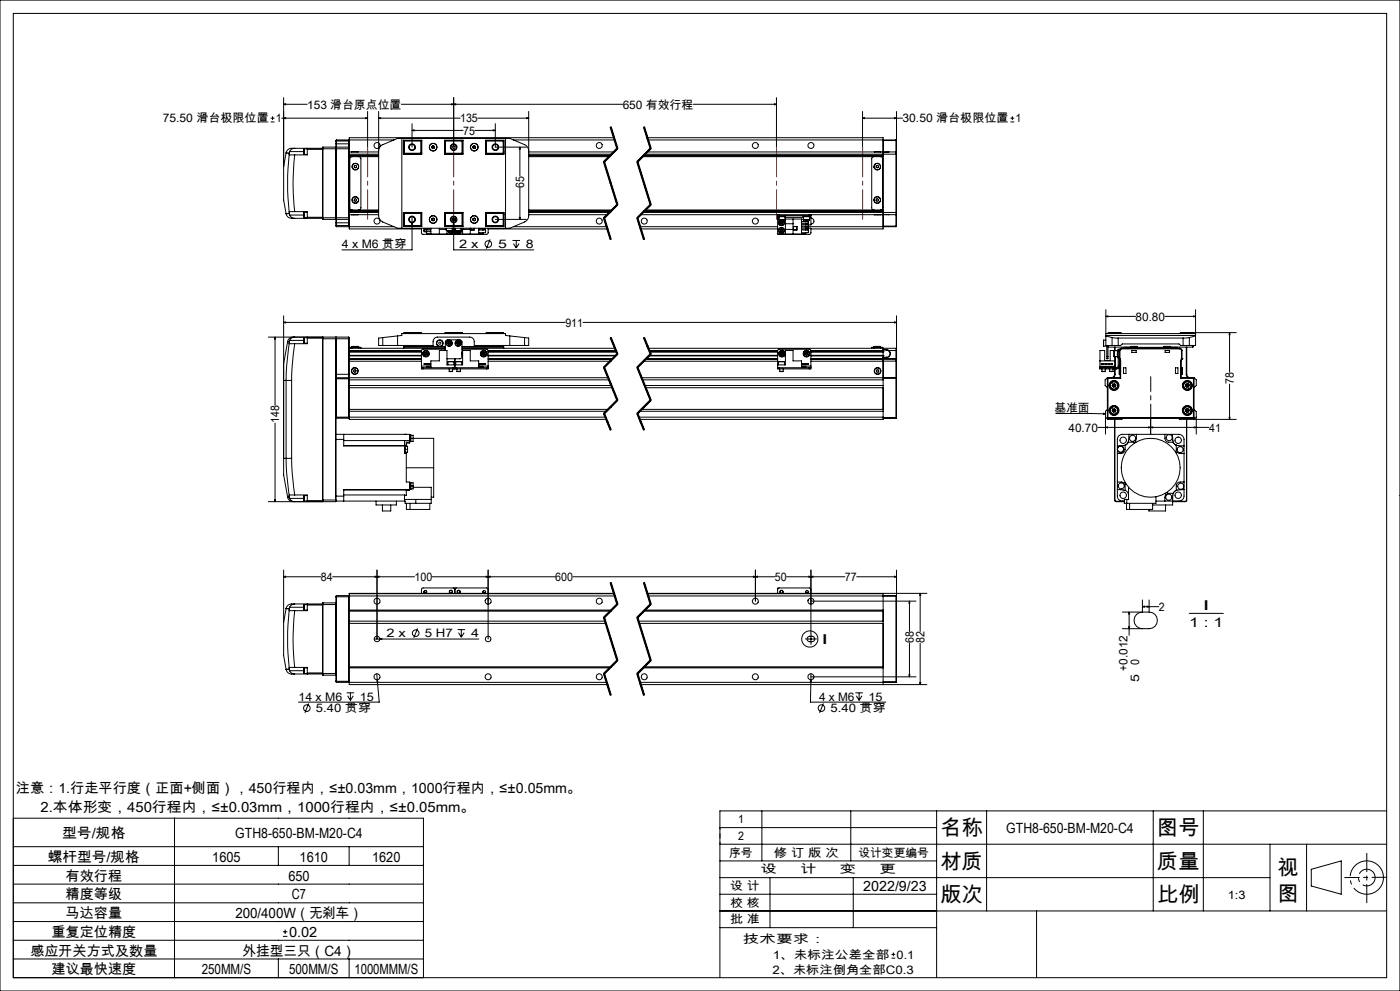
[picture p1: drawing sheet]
<svg xmlns="http://www.w3.org/2000/svg" width="420mm" height="297mm" viewBox="0 0 420 297" stroke-linecap="round" stroke-linejoin="round" font-family="sans-serif">
<g fill="none" stroke="#000" stroke-width=".3">
<path d="M0 0h420v297h-420zM4 4h412v289h-412zM81.2 36.5h1.1M81.2 35.4h1.1M81.8 34.9v1.1M84.5 35.4h25.8M85.1 31.3l.6-.2v.3zM85.1 31.3h7M85.1 29.3v20.6M85.1 35.4l.6-.1v.3zM109.7 35.3l.6 .1-.6 .2zM110.3 33.4v10.7"/>
<path d="M113.6 35.4l.6-.1v.3zM113.6 33.4v31.6l.3 .8 .9 .7 4.5 1.9h33.6l4.5-1.9 .6-.4 .5-.7 .1-.7v-31.3M113.6 35.4h24.4M120.4 31.3h66.4M123.6 39.1l.6-.2v.3zM123.6 37.1v7M123.6 39.1h15.3M135.5 31.1l.6 .2-.6 .1zM136.1 31.3l.6-.2v.3zM136.1 29.3v14.8M142.5 39.1h6.1M143.3 35.4h15.3"/>
<path d="M148 38.9l.6 .2-.6 .1zM148.6 37.1v7h9.3M158 35.3l.6 .1-.6 .2zM183 38.1l2 6.5M183.2 38.1l2 6.4-4 4 4 12.8-4 4 2 6.5M183.4 38l1 3.2M193 38.1l2 6.5M193.2 38.1l2 6.4-4 4 4 12.8-4 4 2 6.5M193.4 38l2 6.4M208 31.3h24.9M232.3 31.1l.6 .2-.6 .1zM232.9 29.3v14.8"/>
<path d="M258.8 35.4l.6-.1v.3zM258.8 35.4h12M258.8 33.4v10.7M268.4 35.3l.6 .1-.6 .2zM269 33.4v12.3M303.1 36.5h1.2M303.1 35.4h1.2M303.7 34.9v1.1M85.1 49.9v10l.7 4.2M85.8 45.8h.1M85.8 45.8l.9 .1M85.8 45.8l-.7 4.1"/>
<path d="M86.7 46.4a80.7 80.7 0 0 0 0 17.1M86.7 46.4h1.7M86.7 45.9v.5M86.9 45.4l-.2 .5M86.9 45.4h4.3M88.4 44.4h-.3a1.84 1.84 0 0 0-2.3 1.4M88.4 46.4a73.4 73.4 0 0 0 0 17M88.4 44.4a1.66 1.66 0 0 0-1.5 1M88.4 44.4h8.4M91.2 45.4v.9M91.2 44.6v.8M91.2 44.6v1.7"/>
<path d="M91.2 44.6h1M91.2 46.3h1M92.2 44.4v.4M92.2 44.8v1.6h-3.8M92.2 44.8h4.6M96.8 44.8v20.3M96.8 44.6h8M96.9 44.1l-.1 .7M96.9 44.1v21.7M96.9 44.1h3.8M100.7 44.1v21.7M100.7 44.1l.1 .1"/>
<path d="M100.8 44.2v21.5M100.8 43.1v1.1M100.8 42.3h4M100.8 43.1h4M100.9 44.1v21.7M100.9 41.9v2.2M100.9 44.1h3.7M100.9 41.9l-.1 1.2M100.9 41.9h3.7M100.9 44.1l-.1 .2M104.6 44.1v21.7M104.6 41.9v2.2"/>
<path d="M104.6 44.1l.2 .2M104.6 41.9l.2 .2M104.8 44.3v.3M104.8 44.6v20.7M104.8 47h8.8M104.8 45.5h8.8M104.8 46.6h8.8M104.8 41.9h13.4M104.8 46.2h8.8M105.5 45.5h.1M105.5 45.5h1.9M105.6 47l-.5 .1-.1 .4v14.9l.1 .4 .5 .1"/>
<path d="M106.3 49.7l.3-.1 .4 .2-.1 .4-.4 .1-.2-.2zM106.3 59.7l.4-.2 .3 .3-.1 .4-.4 .1-.3-.3zM107.4 45.5h.1M107.6 47l.5 .1 .2 .4v14.9l-.2 .4-.5 .1M113.6 45.2l.3-1.1 .6-.6 4.8-2h33.6l4.8 2 .8 .9 .1 .8M120.5 41.5v26.9M121 45.5h.1M121 42h5.5v4.2h-5.5zM121.1 42.3v3.9M121.1 42.3h5.2M121.3 42.1v4M121.3 42.1h5.2"/>
<path d="M121.3 42.1l-.2 .2M121.3 46.1h5.2M126.3 42.3l.1-.2v4l-.1-.2M126.3 45.9h-5.2l.2 .2M126.3 42.3v3.6M129.6 44.3l.3 .2M129.6 43.9v.4M129.9 43.7l.4 .2M129.9 43.7l-.3 .2M130.3 44.3l-.4 .2M130.3 43.9v.4M133.4 42h5.5v4.2h-5.5z"/>
<path d="M133.4 42.1h5.5M133.4 46.1h5.5M133.6 42.3v3.6M133.6 42.3l-.2-.2v4l.2-.2M133.6 42.3h5M133.6 45.9h5M138.6 42.3l.2-.2v4l-.2-.2M138.6 42.3v3.6M141.9 44.3l.4 .2M141.9 43.9v.4M142.3 43.7l.3 .2M142.3 43.7l-.4 .2"/>
<path d="M142.6 44.3l-.3 .2M142.6 43.9v.4M145.7 42h5.5v4.2h-5.5zM145.7 42.1h5.3M145.7 46.1h5.3M145.9 42.3v3.6M145.9 42.3l-.1-.2v4l.1-.2M145.9 42.3h5.2M145.9 45.9h5.2l-.1 .2M151 42.1v4M151 42.1l.1 .2M151.1 42.3v3.9"/>
<path d="M151.1 45.5h.1M151.7 41.5v26.9M154 41.9h30.4M156 44.1l.1 .6h-.3zM156 44.1v8.7M156 56.3v9.5M158.6 47h24.2M158.6 45.5h25.6M158.6 46.6h24.5M158.6 46.2h24.9M181 48.6l4 12.8M181.4 48.4l4 12.9"/>
<path d="M184.2 41.3h-79.4v3M184.4 41.2l1 3.2zM185.1 44.4l-4 4M185.3 44.6l-4 4M191 48.6l4 12.8M191.4 48.4l4 12.9M192.8 47h72.1M193.1 46.6h71.8M193.5 46.2h75.3M194.2 41.3h70.7v4.9M194.2 45.5h71.8M194.4 41.9h74.4"/>
<path d="M195.1 44.4l-4 4M195.3 44.6l-4 4M262.2 47l-.5 .1-.2 .4v14.9l.2 .4 .5 .1M262.3 45.5h2M262.9 49.7l.3-.1 .3 .2v.4l-.4 .1-.3-.2zM262.9 59.7l.4-.1 .3 .3-.2 .4h-.4l-.2-.3zM264.2 47l.5 .1 .1 .4v14.9l-.1 .4-.5 .1M264.9 46.2v17.5M264.9 42.1h3.9M266 45.6h-1.1v.6M266 45.5h.7M266 45.5v.1"/>
<path d="M266.7 45.5l-.7 .1M266.7 45.5h2.1M268.8 46.2h.2M268.8 45.5v.7M268.8 45.5l.2 .2M268.8 41.9l.2 .2h-.2M268.8 41.9v.2M268.8 42.1v3.4M268.8 46.2v17.5M269 45.7v.5M269 46.2v17.5M85.8 64.1a2.16 2.16 0 0 0 2.6 1.3"/>
<path d="M85.8 64.1h.1M86.7 63.5v.5M86.7 64l.2 .4M86.7 64l-.9 .1M86.9 64.4v.1a1.71 1.71 0 0 0 1.5 .9M86.9 64.4h4.3M88.4 63.4l-1.7 .1M88.4 63.4h3.8v1.7M88.4 65.4h8.4M91.2 64.4v.9M91.2 63.6v.8M91.2 63.6v1.7"/>
<path d="M91.2 63.6h1M91.2 65.3h1M92.2 65.1v.3M92.2 65.1h4.6M96.8 65.1v.3M96.8 65.4l.1 .4M96.8 65.3h8M96.9 65.8h3.8M100.8 65.7v1.1M100.8 66.8l.1 1.1M100.8 65.7l-.1 .1M100.8 67.5h4"/>
<path d="M100.8 65.6l.1 .2M100.8 66.8h4M100.9 65.8v2.1M100.9 65.8h3.7M100.9 67.9h3.7M104.6 65.8v2.1M104.8 65.3v.3M104.8 65.6v3h21.6M104.8 62.9h8.8M104.8 63.2h8.8M104.8 64.3h8.8M104.8 67.9h13.4"/>
<path d="M104.8 63.7h8.8M104.8 63.3h8.8M104.8 65.6l-.2 .2M104.8 67.8l-.2 .1M105.4 64.3h.1M105.5 64.4h1.9M107.4 64.4h.1M121 64.3h.1M121 63.7h5.5v4.2h-5.5zM121.1 63.7v3.9M121.1 67.6h5.2M121.1 67.6l.2 .2"/>
<path d="M121.3 63.8v4M121.3 67.8h5.2M121.3 63.8l-.2 .1h5.2M121.3 63.8h5.2M123.6 66.6l.2 .6h-.3zM123.6 64.9v10h-21M126.3 63.9l.1-.1v4l-.1-.2M126.3 63.9v3.7M126.4 68.4v1.4l.4 .4h19.3l.3-.4v-1.4M127.2 68.4v.2h2.1M127.2 68.9v.5h2.1M127.2 68.9h2.1"/>
<path d="M127.2 69v.2M127.4 69.4h.4M128 68.6v.3a.41 .41 0 0 0-.4-.3 .41 .41 0 0 0-.4 .3M128 69.4v.7h1.3M129.3 68.4v1.8M129.6 66l.3 .1M129.6 65.6v.4M129.9 65.4l.4 .2M129.9 65.4l-.3 .2M130.3 66l-.4 .1M130.3 65.6v.4M131.8 68.4v1.8"/>
<path d="M131.8 68.8h2.1M133.4 63.7h5.5v4.2h-5.5zM133.4 67.8h5.5M133.4 63.8h5.5M133.6 63.9v3.7M133.6 67.8v.1M133.6 63.9l-.2-.1v4l.2-.2M133.6 67.6h5M133.6 63.9h5M133.9 69.1h1.7M133.9 69.1h1.8M133.9 68.4v.7"/>
<path d="M134.1 69.1v1.1M134.3 67.8v.1M134.8 69.1l.1 .3M134.9 69.4l.5 .2M135.2 69.1l-.3 .3M135.3 69.1l.1 .5M135.4 69.1l.3 .1M135.6 69.1h.1M135.7 68.4v.7M135.7 68.9v.3M135.7 65.9h.3zM135.7 69.2l-.3 .4"/>
<path d="M135.8 68.4a.88 .88 0 0 1-.2 1.5 .88 .88 0 0 1-1.2-.8 .9 .9 0 0 0 1.3 .8 .9 .9 0 0 0 .2-1.5M135.9 66.1l-.2-.1 .3 .2M136 65.9h.1M136 65.6h.5M136 65.4v.5M136.1 66.6l.1 .6h-.2zM136.1 64.9v10h24M136.2 70.2h-.3M136.5 65.5v.5M136.5 68.4v1.8M136.5 69.1h1.8M136.5 68.4v.7"/>
<path d="M136.7 70.2h.2M137.2 69.1v.3M137.2 69.4l.5 .2M137.5 69.1l-.3 .3M137.6 69.1l.1 .5M137.7 69.1l.4 .2M137.9 67.8v.1M138 69.1l.1 .2M138.1 69.3l-.4 .3M138.3 69.1h.1M138.3 68.5a.9 .9 0 0 1-.4 1.4 .9 .9 0 0 1-1.2-.8 .87 .87 0 0 0 1.1 .8 .87 .87 0 0 0 .5-1.3M138.3 68.4v.7"/>
<path d="M138.6 63.9l.2-.1v4.1M138.6 63.9v3.7M138.6 67.8v.1M138.6 67.6l.2 .2M138.8 68.4v1.8M138.8 68.8h2.3M141.1 68.4v1.8M141.2 68.4v.5h1v-.5M141.2 68.4v.5M141.9 66l.4 .1M141.9 65.6v.4M142.2 68.4v.5"/>
<path d="M142.3 65.4l.3 .2M142.3 65.4l-.4 .2M142.6 66l-.3 .1M142.6 65.6v.4M143.6 68.4v1.8M143.6 68.9h2.1M144.9 68.6v.3a.41 .41 0 0 1 .4-.3 .41 .41 0 0 1 .4 .3M144.9 69.7v.4h-1.3M145.7 69v.2M145.7 63.7h5.5v4.2h-5.5zM145.7 68.4v.2h-2.1M145.7 68.9v.8h-2.1"/>
<path d="M145.7 67.8h5.3M145.7 63.8h5.3M145.9 63.9v3.7M145.9 63.9l-.1-.1v4l.1-.2M145.9 67.6h5.2M146.4 68.6h35.8M147 71.7l-1.1 2.8M148.6 65.8h9.3M151 63.8v4M151 63.8l.1 .1h-5.2M151.1 63.7v3.9M151.1 64.3h.1"/>
<path d="M151.1 67.6l-.1 .2M153.7 72.1h2.3M154 73l.9 1.3M154 67.9h28M154.9 72.1v2.2M155.7 73l-.8 1.3M155.8 65.2h.3l-.1 .6zM158.6 62.9h25M158.6 63.2h24.7M158.6 64.3h23.6M158.6 63.7h24.3M158.6 63.3h24.6"/>
<path d="M181 65.4l2 6.4M181.4 65.3l2 6.4M185.1 61.2l-4 4M185.3 61.5l-4 4M191 65.4l2 6.4M191.4 65.3l2 6.4M192 67.9h41.3M192.2 64.3h41.1M192.2 68.6h41.1M192.9 63.7h75.9M193.3 63.3h71.6M193.3 63.2h71.6"/>
<path d="M193.6 62.9h71.3M195.1 61.2l-4 4M195.3 61.5l-4 4M233.3 64.3h.5M233.3 64.7h.5M233.3 64.7v.5M233.3 65.2v5h9.6l.4-.4v-1.4h-.8M233.3 64.3v.4M233.3 65.6h.4M233.3 65.2h.4M233.5 70.2h.3M233.6 64.7v.2h2v-.2"/>
<path d="M233.7 65.9h1.8M233.7 64.9v1M233.8 64.3v.4M233.8 64.3h9M233.8 64.7h9M233.9 66.8l.3 .4M234 68.9v.5M234 68.9l.5 .2M234 65.9l-.5 .9M234 69.4l.5 .2M234.1 65.9l-.5 .9M234.2 66.3l-.3 .5"/>
<path d="M234.2 66.3l.3 .4M234.2 67.2h.5M234.4 68.6l-.4 .3M234.4 68.6l.4 .2M234.4 68.6l.1 1M234.5 69.1l-.5 .3M234.5 69.1l.4 .2M234.5 66.7l-.6 .1M234.5 66.7l-.3 .5M234.5 66.7l.2 .5M234.7 66.3h-.5M234.7 66.3l.2 .4"/>
<path d="M234.7 66.3l-.2 .4M234.8 65.9a.87 .87 0 0 1 .1 1.5 .87 .87 0 0 1-1.3-.6M234.8 65.9a.9 .9 0 0 1 .1 1.6 .9 .9 0 0 1-1.4-.7M234.8 68.8l.1 .5M234.8 68.8l-.3 .3M234.9 69.3l-.4 .3M234.9 66.7l-.2 .5M234.9 66.7h-.4M235.5 65.9h.1M235.5 65.6h5v4.6M235.5 64.9v1M235.5 65.2h5.6"/>
<path d="M235.6 65.6v4.6M235.6 67.1h2.3M235.6 68.8h2.3M237.9 65.6v4.6M238 67.9h1.1v1h-1.1zM239 67.9v1M240.5 66.4h2v.5M240.5 67.2h2v.5h-2M240.5 68.1h2v.5h-2M240.5 68.9h2M240.5 66.9h2M240.5 65.7h.6"/>
<path d="M240.9 64.7v.2h2.1v-.2M241.1 65.9h1.7M241.1 65.9h1.8M241.1 64.9v1M241.7 68.6v.3a.41 .41 0 0 1 .4-.3 .41 .41 0 0 1 .4 .3M241.7 65.9v.5M241.7 67.7v.4M241.7 69.7v.4h-1.2M241.7 67.9h27.1M241.9 66.4h.4M242.5 66.9l-.4 .3-.4-.3v.3M242.5 66.6v.2"/>
<path d="M242.5 69v.2M242.5 68.9v.8h-2M242.5 66.7v.1M242.8 64.3h.5M242.8 64.7h.5M242.8 64.3v.4M242.8 65.9h.1M242.9 64.9v1M242.9 65.2h.4M243.3 65.4a.9 .9 0 0 1 .9 .9 .9 .9 0 0 1-.9 .9M243.3 64.7v.5M243.3 64.3v.4"/>
<path d="M243.3 65.2v2.2h-.8M243.3 64.3h22.7M262.3 64.3h2M264.9 63.7v4.9h-21.6M264.9 63.7v.6h1.1M264.9 67.8h3.9M266 64.3h.7M266 64.3h.1M266.7 64.3h2.1M268.8 63.7h.2M268.8 63.7v.6M268.8 67.8h.2"/>
<path d="M268.8 67.8v.1M268.8 64.3v3.5M269 63.7v.5M269 64.2l-.2 .1M269 67.8l-.2 .1M269 64.2v3.6M85.1 96.6l.6-.1v.3zM85.1 94.6v42.8M85.1 96.6h84.5M121.1 99.9h5.3M121.1 99.9v.1M121.3 99.7h5l.1 .2"/>
<path d="M121.3 99.7v.3M121.3 99.7l-.2 .2M126.4 99.9v.1M133.4 99.9l.2-.2h5l.2 .2M133.4 99.9h5.4M133.4 99.9v.1M138.8 99.9v.1M145.8 99.9h5.3M145.8 99.9v.1M151 99.7h-5.1l-.1 .2M151 99.7v.3M151 99.7l.1 .2"/>
<path d="M151.1 99.9v.1M174.9 96.6h94.1M268.4 96.5l.6 .1-.6 .2zM269 94.6v12.9M331.8 100h26.9M331.8 94.8l.6-.1v.3zM331.8 92.8v10.7h1.8M331.8 94.8h8.9M332.4 99.9h4M332.4 99.9v.1M332.5 99.7h3.7M332.5 99.7v.3"/>
<path d="M332.5 99.7l-.1 .2M336.2 99.7v.3M336.2 99.7l.2 .2M336.4 99.9v.1M349.5 94.8h9.2M354 99.9h4M354 99.9v.1M354.2 99.7v.3M354.2 99.7l-.2 .2M358 99.9l-.1-.2v.3M358 99.9v.1M358.1 94.7l.6 .1-.6 .2z"/>
<path d="M358.7 92.8v10.7h-1.9M368.9 99.7l.1 .6h-.3zM368.9 99.7v11.9M370.9 99.7h-16.7M80.5 101h20.2M82.5 101l.2 .6h-.4zM82.5 101v20.5M85.8 114h1.7M85.8 114v23.4M86.3 102.4l-1.2 6.6v5h.7M86.3 102.4h.4M86.7 102.9l-.7 6.6-.2 4.5"/>
<path d="M86.7 102.9l1.7 .1M86.7 102.4v.5M86.9 102l.4-.6 1.1-.4h-.2a1.72 1.72 0 0 0-1.9 1.4M86.9 102l-.2 .4M86.9 102h4.3M87.5 114v23.4M88.4 103l-.7 6.6-.2 4.4M91.2 101.2v1.7M91.2 101.2h1M91.2 102.9h1M92.2 101v.3M92.2 101.3v1.7h-3.8"/>
<path d="M92.2 101.3h4.6M96.8 101v.1M96.8 101.1v49.1M96.8 101.1v.4M96.8 101.5h8M96.8 101.5v48.4M100.7 101v49.4M100.7 101l.1 .1M100.8 101.1v12.2M100.8 113.3v36.6M100.8 113.6h4M100.8 112.2h4"/>
<path d="M100.9 101v12.2M100.9 101h3.7M100.9 113.2h3.7M100.9 113.2v12.1M100.9 113.2l-.1 .1M100.9 101l-.1 .2M104.6 101v12.2M104.6 101l.2 .5M104.6 113.2v12.1M104.6 113.2l.2 .1M104.8 112.2v1M104.8 101.5v10.7"/>
<path d="M104.8 113.2v12.5h77.1M104.8 115.5h78.6M104.8 116.2h78.9M104.8 113.8h77.9M104.8 113.2h77.6M104.8 104.4h28.8M104.8 105.4h21.6M104.8 106.6h21.6M104.8 105.5h21.6M104.8 106.5h21.6M104.8 105.1h21.6M104.8 107.5h21.6"/>
<path d="M104.8 107.7h21.6M104.8 105.3h21.6M104.8 108.3h21.6M105 104.4v-.3h3.3v.3M105.6 103.9h2M105.6 103.9v.5M105.7 104.1h1.9M106.2 110.9l.3-.1 .3 .3-.1 .4h-.4l-.2-.2zM107.6 103.9v.5M114.8 103.5h15.1v-1.1a1.33 1.33 0 0 1 1.4-1.4h9.6a1.33 1.33 0 0 1 1.4 1.4v1.1h15.1M114.8 101.2l-1.2 .1v2.2h1.2M114.8 101.2l5.7-.7v-.5h31.2v.5l5.7 .7"/>
<path d="M114.8 101.2v2.3M119.3 100.7v2.8M121.1 103.5v.9M121.3 103.9l-.2 .1h12.5M121.3 103.5v.4M121.3 103.9h12.3M126.4 110.2v.4h.5M126.4 110.2h.5M126.4 109.7v.5M126.4 109.7h2.9M126.9 110.6h9M126.9 110.2h9"/>
<path d="M126.9 110.2v.4M127.3 106.1l.3 .4M127.4 105.6l-.1 .5M127.4 105.6l.4 .4M127.8 106l-.5 .1M127.8 106l-.2 .5M127.8 106l.3 .4M127.9 105.5l-.5 .1M127.9 105.5l.4 .4M127.9 105.5l-.1 .5M128.1 106.4l-.5 .1M128.3 105.9l-.2 .5"/>
<path d="M128.3 105.9l-.5 .1M129.3 110.2v-2h2.5v-3.1h2.3v4.3h4.7v-4.3h2.3v3.1h2.5v2M129.3 109.8h-1.3v.2h1.3M129.3 109h-2.1l2.1 .1M133.6 104.7h-7l-.2 .4v4.6M133.6 105.1v-2.6l.4-.6 3.9-.1 .7 .5-.1 4.9-.4 .3h-4M134.3 102.9h.5M134.3 102.9l.2 .4M134.4 108.4h.1M134.4 108.4h1.8M134.4 108.4v1M134.5 102.4l-.2 .5"/>
<path d="M134.5 102.4l.3 .5M134.5 103.3h.5M134.8 111.3h1M134.8 110.6v.7M134.8 102.9l.2 .4M134.8 102.9l-.3 .4M135 102.4l.3 .4M135 102.4h-.5M135 102.4l-.2 .5M135.3 102.8l-.3 .5M135.3 102.8l-.5 .1M135.8 110.6v.7"/>
<path d="M135.9 110.2h1M135.9 110.6h.6M135.9 110.2v.4M136.2 108.4v1M136.5 110.6h.4M136.5 107.5v3.1M136.7 108.4h.1M136.7 108.4h1.8M136.7 108.4v1M136.9 110.6h9M136.9 110.2h9M136.9 102.9h.5"/>
<path d="M136.9 110.2v.4M136.9 102.9l.3 .4M137.1 111.3h1M137.1 110.6v.7M137.2 102.4l-.3 .5M137.2 102.4l.2 .5M137.2 103.3h.5M137.4 102.9l-.2 .4M137.4 102.9l.3 .4M137.7 102.4l.2 .4M137.7 102.4h-.5M137.7 102.4l-.3 .5"/>
<path d="M137.9 102.8l-.2 .5M137.9 102.8l-.5 .1M138.1 110.6v.7M138.5 108.4v1M138.6 105.4l.2 .5-.2 .6M138.6 104.7h7.6l.2 .4v4.6M138.6 105.7v.6M138.6 105.8v.4M138.6 104.4h45.9M138.6 103.9h12.4M143.6 109.8h1.3v.2h-1.3M143.6 109h2.1l-2.1 .1"/>
<path d="M143.6 109.7h2.8M144.6 105.8l.1 .5M144.6 105.8l.5 .2M144.7 106.3l.4 .2M145.1 105.5l-.5 .3M145.1 105.5l.4 .2M145.1 105.5v.5M145.1 106l-.4 .3M145.1 106v.5M145.1 106l.5 .2M145.5 105.7l.1 .5M145.5 105.7l-.4 .3"/>
<path d="M145.6 106.2l-.5 .3M145.9 110.2h.5M145.9 110.2v.4M146.4 110.2v.4h-.5M146.4 109.7v.5M146.4 105.4h38.5M146.4 106.6h38.3M146.4 105.5h38.5M146.4 106.5h38.4M146.4 105.1h38.3M146.4 107.5h37.4M146.4 107.7h37.2"/>
<path d="M146.4 105.3h38.5M146.4 108.3h36.7M151 103.9l.1 .1h-12.5M151 103.5v.4M151.1 103.5v.9M152.9 100.7v2.8M157.4 101.2l1.2 .1v2.2h-1.2M157.4 101.2v2.3M181 110.2l4 9.8M181.4 110l4 9.9M183 101.3l2 4.9M183.2 101.2l2 4.9-4 4 4 9.8-4 4 2 4.9"/>
<path d="M183.4 101.1l1 2.5M184.4 103.6l1 2.4zM185.1 106l-4 4M185.1 119.8l-4 4M185.3 106.2l-4 4M191 110.2l4 9.8M191.4 110l4 9.9M192.4 113.2h76.4M192.7 113.8h72.2M193 101.3l2 4.9M193.1 108.3h40.2M193.2 101.2l2 4.9-4 4 4 9.8-4 4 2 4.9"/>
<path d="M193.4 101.1l2 4.9M193.4 115.5h71.5M193.6 116.2h71.3M193.6 107.7h39.7M193.8 107.5h39.5M194.5 104.4h74.3M194.7 106.6h38.6M194.7 105.1h38.6M194.8 106.5h38.5M194.9 105.3h38.4M194.9 105.4h38.4M194.9 105.5h38.4"/>
<path d="M195.1 106l-4 4M195.1 119.8l-4 4M195.3 106.2l-4 4M233.3 110.2h.5M233.3 109.4h2.3v-4.3h2.3v3.1h2.6v2M233.6 108.4h.1M233.5 108.4h.2M233.5 108.4v1M233.7 108.4h1.6M233.8 110.2v.4M233.8 110.6h9M233.8 110.2h9"/>
<path d="M233.9 111.3h1.1M233.9 110.6v.7M234.1 106.2l.5 .3M234.2 105.7l-.1 .5M234.2 105.7l.4 .3M234.6 106l-.5 .2M234.6 106v.5M234.6 106l.4 .3M234.7 105.5l-.5 .2M234.7 105.5l.4 .3M234.7 105.5l-.1 .5M235 110.6v.7"/>
<path d="M235 106.3l-.4 .2M235.1 105.8l-.1 .5M235.1 105.8l-.5 .2M235.3 108.4v1M240.5 109.8h1.2v.2h-1.2M240.5 109h2l-2 .1M240.5 109.7h2.8M241.5 105.8v.5M241.5 105.8l.4 .2M241.5 106.3l.5 .2M241.9 105.5l-.4 .3M241.9 105.5l.5 .2"/>
<path d="M241.9 105.5v.5M241.9 106l-.4 .3M241.9 106l.1 .5M241.9 106l.5 .2M242.4 105.7v.5M242.4 105.7l-.5 .3M242.4 106.2l-.4 .3M242.8 110.2h.5M242.8 110.2v.4M243.3 105.3l21.6 .1M243.3 109.7v-4.6l-.2-.4h-9.4l-.4 .4v5.5h.5M243.3 110.2v.4h-.5"/>
<path d="M243.3 109.7v.5M243.3 105.4h21.6M243.3 106.6h21.6M243.3 105.5h21.6M243.3 106.5h21.6M243.3 105.1h21.6M243.3 107.5h25.5M262.2 103.9h2M262.2 104.1h-.7v.3M262.2 103.9v.5M262.2 104.1h2M262.2 104.1h1.9"/>
<path d="M263.1 110.8l.4 .1 .2 .3-.2 .3h-.4l-.2-.3zM264.2 104.1h.6v.3M264.2 103.9v.5M264.9 106.6h-21.6M264.9 105.1v2.6M264.9 107.7v.6h-21.6M264.9 105.4h.1M264.9 106.6h.1M264.9 107.7v.5M264.9 108.2v17.5h-73M264.9 113.3h3.9M264.9 107.2h1.1"/>
<path d="M264.9 107.1h1.1M264.9 108.2h3.9M264.9 104.9h1.1M266 104.8h-1.1v-.4v.7M266 104.9l.6 .2M266 104.8l.7 .3M266 104.8v.1M266 107.1v.1M266.6 105.1a1.07 1.07 0 0 1 .4 1.2 1.07 1.07 0 0 1-1 .8M266.7 105.1a1.19 1.19 0 0 1 .4 1.3 1.19 1.19 0 0 1-1.1 .8M266.7 105.1h2.1M266.7 105.1h-.1"/>
<path d="M268.8 113.2v.1M268.8 113.2l.2 .1h-.2M268.8 104.4v.7M268.8 104.4l.2 .2v.5h-.2M268.8 107.5h.2M268.8 107.5v.2M268.8 108.2h.2M268.8 107.7v.5M268.8 105.1v2.4M268.8 108.2v5M268.8 113.3v11.9M268.8 107.7h-25.5"/>
<path d="M269 107.6l-.2 .1M269 107.5v.1M269 107.6v.6M269 108.2v17M330 108.2h4.5M330.1 109.8h4.3v.2h-4.3zM330.4 109l.8 .1zM330.4 110.2h-.5v.4h.5M330.4 110.6h1.4M330.4 110.2h4.6M330.4 110.2v.4M330.6 111.3h1"/>
<path d="M330.6 110.6v.7M331 103.7h.1M331 103.6v.1M331.1 101.9l-.1 1.7M331.1 101.9v1.7M331.1 103.7h.9M331.1 101.9h.7M331.1 103.6v.1M331.6 109l.5 .1zM331.6 110.6v.7M331.8 110.6h.9M331.8 110.2v.4"/>
<path d="M331.8 100.5h26.9M331.8 100.7l1.8 .5M332 106.9v.6h.4v-.6M332 106.9h.4M332 103.5v3.4M332.2 113.3h.2M332.2 113.3v11.9M332.4 113.3h3.8M332.4 103.5v3.4M332.4 113.3v11.9M332.4 103.9l.1 .1M332.4 109l.5 .1z"/>
<path d="M332.5 104h6.7M332.5 103.5v.5M332.7 110.6h2.3M332.7 110.2v.4M332.9 111.3h1M332.9 110.6v.7M333.3 109l.5 .1zM333.6 101.2l1.9 .1M333.6 103.5h1.9M333.6 101.2v2.3M333.7 115.6l.3 .5M333.8 115.1l-.1 .5"/>
<path d="M333.8 115.1l.4 .4M333.9 110.6v.7M334.2 105.1v1.8zM334.2 106.9h.1M334.2 106.9h1M334.2 115.5l.4 .5M334.2 115.5l-.5 .1M334.2 115.5l-.2 .6M334.4 112.2a1.02 1.02 0 0 1-1 1M334.4 112.2h.1M334.4 104v1.1M334.4 110.6v1.6"/>
<path d="M334.4 115l-.6 .1M334.4 115l.4 .4M334.4 115l-.2 .5M334.5 105.1h.1M334.5 106.9v3.3M334.5 112.2l-.5 1M334.5 104v1.1M334.5 110.6v1.6M334.6 116l-.6 .1M334.8 115.4l-.2 .6M334.8 115.4l-.6 .1M335 110.2v.4"/>
<path d="M335.2 105.1h-2.1v3h-1.7v-3h-1.4v5.1M335.5 105h-.3v2h.3M335.5 109.7l-.5 .5M335.5 109.7h.3M335.5 101.3h19.4M335.5 103.5h.7l.5-.4h17l.5 .4h.7M335.5 105.2h.3M335.5 101.3v2.2M335.5 105.2v4.5M335.8 110.2v2M335.8 110.2h.1M335.8 107.5l.1 .2"/>
<path d="M335.8 107.5h.1M335.8 109.7a.84 .84 0 0 1-.8 .9M335.8 105.1v-.4h-.3v.5M335.8 107.5h.2M335.8 105.1h.2M335.8 110.2h.2M335.8 112.2h.2M335.8 105.1v4.6M335.9 107.7l.1 .6M335.9 107.7l.1 .5M336 110.2h.1M336 107.5v.1"/>
<path d="M336 107.6l.2 .6M336 107.6l-.1 .1M336 110.2v2M336 105.1v2.4M336 112.1v.1M336 108.2h.2M336 113.2l.2 .1M336 113.2h-3.8l-.7 .6v1.7l.7 .7M336 108.2v5M336.2 108.2v5.1M336.5 104.4v.2M336.5 104.6l-.5 .5"/>
<path d="M336.5 104.4l-.5 .2-.2 .5M336.5 104.4h17.4M336.5 104.6h17.4M337 110.2h.8v1.7h-.8zM337.9 104.1h-.7v.3M337.9 104.1h14.6M337.9 104.1v.3M339.2 103.9h2M339.2 104l.1 .1M339.2 104h2M339.2 103.9v.2M339.5 105.1h1.4v.5h-1.4z"/>
<path d="M341.2 104v.1M341.2 103.9v.1M349.2 104v.1M349.2 103.9h2M349.2 104h2M349.2 103.9v.1M349.5 105.1h1.4v.5h-1.4zM351.2 104v.1M351.2 104h6.7M351.2 103.9v.2M352.5 104.1h.7v.3M352.5 104.1v.3"/>
<path d="M352.6 110.2h.8v1.7h-.8zM353.9 104.4v.2M353.9 104.6l.5 .5M353.9 104.4l.6 .3 .1 .4M354.2 108.2h.2M354.2 113.3h3.8M354.2 108.2v5.1M354.4 112.1v.1M354.4 113.2l-.2 .1M354.4 113.2h3.8l.7 .6v1.7l-.7 .7M354.4 108.2v5M354.4 107.6l.1 .1"/>
<path d="M354.4 107.6l-.2 .6M354.4 110.2h.1M354.4 107.5v.1M354.4 107.5h.2M354.4 105.1h.2M354.4 110.2v2M354.4 110.2h.2M354.4 112.2h.2M354.4 105.1v2.4M354.5 107.7l-.1 .6M354.5 107.7l-.1 .5M354.6 110.2v2"/>
<path d="M354.6 107.5h.1M354.6 107.5l-.1 .2M354.6 105.1v2.4M354.9 103.5h1.9M354.9 101.3v2.2M355.6 115.6l.4 .5M355.8 115.1l-.2 .5M355.8 115.1l.8 .9M355.9 112.2l.2 .7 .3 .3M355.9 112.2h.1M355.9 104v8.2M356 112.2a1.09 1.09 0 0 0 1 1"/>
<path d="M356 104v8.2M356.2 115.5l-.2 .6M356.2 115.5l-.6 .1M356.4 115l.4 .4M356.4 115l-.6 .1M356.4 115l-.2 .5M356.6 116l-.6 .1M356.8 115.4l-.2 .6M356.8 115.4l-.6 .1M356.8 101.2l-1.9 .1M356.8 101.2v2.3M357.9 103.5v.5"/>
<path d="M358 113.3h.2M358 103.5l-.1 .5M358 113.3v11.9M358.2 113.3v11.9M358.7 100.7l-1.9 .5M368.9 115.1v10.6M82.5 126.8v23.6M85.1 137.4v4.9l1.2 6.7M85.1 137.4h.7M85.8 137.4h1.7M85.8 137.4l.2 4.5 .7 6.6M87.5 137.4l.2 4.4 .7 6.5"/>
<path d="M100.8 125h4M100.8 130.2h2.3M100.8 131.7h2.3M100.8 125.2l.1 .1M100.9 125.3h3.7M103.1 131.7v2h18.5v1.9h-.2M103.1 130.2v1.5M103.1 130.2h19.8v2.6h-1M103.1 133.5h18.3M103.1 132h19.8M104.8 122.7h77.7M104.8 123.3h77.1"/>
<path d="M104.8 125h76.8M104.8 125.2l-.2 .1M121.4 134.7v1.2h.5M121.4 133.5v1.2M121.4 132h.1M121.4 132v1.5M121.4 130.2h.2M121.4 134.7h.9M121.4 133.4h.5M121.6 133.7h.7v1M121.6 130.2h.1M121.9 135.5v.4"/>
<path d="M121.9 133.4v.3M121.9 135.9v8.6h1v2.2M122.3 134.7v.8h-.7M122.9 131.4h7.2v8.8M122.9 132.5h-1v.9M122.9 130.3l.4 .1v2h-.4M123 130.3v2.1M123.3 130.5h.6v1.8h-.6M181 124l2 4.9M181.4 123.9l2 4.9M185.3 120.1l-4 4M191 124l2 4.9"/>
<path d="M191.4 123.9l2 4.9M191.6 125h73.3M191.9 123.3h73M192.4 122.7h72.5M195.3 120.1l-4 4M264.9 125.2h3.9M264.9 125.3h3.9M268.8 125.2v.1M268.8 125.2h.2M269 125.2l-.2 .1M316.8 123.9l14.8 .1M329.4 128.1h33.3"/>
<path d="M331 123.9l.6 .1-.6 .2zM331.6 128.1l.6-.2v.3zM331.6 125l.7 .7h4.3l.3-.4M332.2 125.2h.2M332.2 125.2l.2 .1M332.2 122.7l-.6 .6v6.8M332.4 125.2v.1M332.4 125.2h25.6M332.4 125.3h25.6M333.7 123.2l.3 .4M333.8 122.6l-.1 .6M333.8 122.6l.4 .4"/>
<path d="M334.2 123l-.2 .6M334.2 123l.4 .4M334.2 123l-.5 .2M334.4 125.7v24.2M334.4 122.5l-.6 .1M334.4 122.5l.4 .4M334.4 122.5l-.2 .5M334.5 125.7v24.2M334.6 123.4l-.6 .2M334.8 122.9l-.2 .5M334.8 122.9l-.6 .1M335.2 134.8v13.9a1.58 1.58 0 0 0 2.1 1.5"/>
<path d="M338.5 132.5l-1 .9v1.4a1.21 1.21 0 0 1-1.1 1.1h-1.2M338.5 132.5a3.1 3.1 0 0 1-3.1 1.2h-.2M338.5 132.5h1.7l.2 .3M338.7 130.2l-.2 2.3M340.9 130.2v1.4l-.3 .6 .2 .3M344.6 127.9l.6 .2-.6 .1zM345.2 128.1l.6-.2v.3zM345.2 125.6v4.5M349.5 130.2v1.2a1.21 1.21 0 0 0 1.1 1.1h1.4M350.6 130.2h-13.9a1.51 1.51 0 0 0-1.5 1.5v2.8M350.9 130.2h2.8a1.57 1.57 0 0 1 1.5 1.5v13.9M351.7 130.2l.3 2.3"/>
<path d="M352 132.5l.9 .9M352 132.5l.2 .4M352.5 133.2l.4 .2M352.8 135.8l.4-.2 .6 .3h1.4M352.9 133.4v1.8l-.3 .2M352.9 133.4l2.3 .3M353.6 125.3l.3 .4h17M355.6 123.2l.4 .4M355.8 122.6l-.2 .6M355.8 122.6l.8 .8M356 125.7v24.2M356.2 123l-.6 .2"/>
<path d="M356.2 123l-.2 .6M356.4 122.5l-.6 .1M356.4 122.5l.4 .4M356.4 122.5l-.2 .5M356.6 123.4l-.6 .2M356.8 122.9l-.2 .5M356.8 122.9l-.6 .1M358 125.2h.2M358 125.2v.1M358.2 125.2l-.2 .1M358.2 122.7l.7 .7v6.7M358.3 127.9l.6 .2-.6 .1z"/>
<path d="M358.9 125l-.7 .7M368.7 125.1h.3l-.1 .6zM80.5 150.4h20.2M82.3 149.8h.4l-.2 .6zM86.3 149a1.8 1.8 0 0 0 2.1 1.4l-1.1-.4-.4-.6M86.7 148.5v.4M86.7 148.9l.2 .5M86.7 148.9l-.4 .1M86.9 149.4h4.3M88.4 148.3l-1.7 .2M88.4 148.3h3.8v1.7M91.2 148.5v1.7"/>
<path d="M91.2 148.5h1M91.2 150.2h1M92.2 150v.4M92.2 150h4.6M96.8 150.2v.2M96.8 149.9v.3M96.8 149.9h4M100.8 149.9l-.1 .5M100.8 148.7h2.3M103.1 148.7v1.5M103.1 148.3l18.3 .1M112.8 150.2v1.1h6.1v-1.1"/>
<path d="M114.7 151.3v1.8h2.5v-1.8M121.4 150.2h.1M121.4 148.4v1.8M121.4 149.7h8M121.9 140.2h8.2M121.9 150.8v1.9h7v-1.9M122.9 146.7l-19.8 .2M122.9 144.6h.4v2h-.4M122.9 147h-1v1.4h-.5M122.9 146.7h-19.8v2M122.9 145.6h1M123 150.8v1.9"/>
<path d="M123 144.6v2M123.3 144.7h.6v.9M123.9 145.6v.9h-.6M123.9 146h5.5v4.8h-7.9v-.6h-20.7M124.7 149.7v1.1M130.1 140.2v8.8h-.7M334.4 149.9l.5 .5M334.4 149.9h.1M334.5 149.9l.4 .3M334.9 150.4h2.4M334.9 150.2h2.4M334.9 150.2v.2"/>
<path d="M335.2 146.7l2.3 .3M335.2 144.5h1.5l.5 .3 .3-.2M337.5 147a1.55 1.55 0 0 1 1.1 1.4M337.8 145l-.3 .2v1.8M338 150.8v1.9h7.8v-1.9M338 149.7v1.1M338.6 146v3.7h-1.3v1.1h9.5v-1.9M338.9 150.8v1.9M349.6 147.8l.2 .4-.3 .6v1.4M349.7 151.3v1.8h-5v-.4M350.1 147.6l.1 .2h1.8M351.8 150.4h3.7"/>
<path d="M351.8 150.2h3.7M351.8 149.1v2.2h-6M352 147.8l-.3 2.4M352.1 147.5l-.1 .4M352.9 147l-.9 .8M352.9 147l-.4 .1M355.2 144.5h-1.2a1.14 1.14 0 0 0-1.1 1.1v1.4M355.2 146.7l-2.3 .3M355.2 145.9v2.8a1.51 1.51 0 0 1-1.5 1.5h-6.9M355.5 150.2v.2M356 149.9l-.5 .3M356 149.9h.1"/>
<path d="M356 149.9l-.5 .5M85.1 172.9l.6-.2v.3zM85.1 170.8v15.7M85.1 172.9h11.2M99.8 172.9h24.6M100.8 178.9h4M100.9 178.5l-.1 2.3M100.9 178.5v26M100.9 178.5h3.7M104.6 178.5v26M104.6 178.5l.2 .2M104.8 178.6h79.6"/>
<path d="M104.8 177.9h79.4M112.5 172.7l.6 .2-.6 .1zM113.1 170.8v20.7M113.1 172.9l.6-.2v.3zM127.2 177.3v.2M127.2 177.5h.8M127.4 177h.4M128 177.3v.2M135.1 177.8a.5 .5 0 0 1-.2-.7 .5 .5 0 0 1 .8 0 .5 .5 0 0 1-.2 .7M136.2 176.3h.5M136.5 176.3v1.5M137.4 177.8a.5 .5 0 0 1-.2-.7 .5 .5 0 0 1 .8 0 .5 .5 0 0 1-.2 .7"/>
<path d="M144.9 177.3v.2M144.9 177.5h.8M145.7 177.3v.2M145.7 179.7v.1M145.7 179.7l-.1 .3M145.8 172.7l.6 .2-.6 .1zM146.4 172.9l.6-.2v.3zM146.4 170.8v20.7M146.4 176.7l-.3-.5h-9.3l-.3 .5-.5-.5h-9.2l-.4 .4v1.2M166.6 172.9h-37M171.9 172.9h60.5M183 174.7l2 6.4"/>
<path d="M183.2 174.6l2 6.5-4 4 4 12.8-4 4 2 6.4M183.4 174.6l1 3.2M184.2 177.8h-79.4v27.4h77.4M184.4 177.8l1 3.2zM193 174.7l2 6.4M193.2 174.6l2 6.5-4 4 4 12.8-4 4 2 6.4M193.4 174.6l2 6.4M194.2 177.9h70.7M194.4 178.6h70.5M226 172.7l.6 .2-.6 .1zM226.6 170.8v9.4M226.6 172.9l.6-.2v.3z"/>
<path d="M233.3 176.7l.4-.5h9.2l.4 .5M233.5 176.3h-.2v1.5M234.2 177.8a.5 .5 0 0 1-.2-.7 .5 .5 0 0 1 .8 0 .5 .5 0 0 1-.2 .7M241.7 177.3v.2M241.7 177.5h.8M242.5 177.3v.2M242.5 179.7v.1M242.5 179.7l-.1 .3M242.7 172.7l.6 .2-.6 .1zM243.3 172.9l.6-.2v.3zM243.3 170.8v19M253.5 172.9h-17.5"/>
<path d="M257 172.9h12M264.9 177.8v27.4M264.9 178.7h3.9M264.9 178.5h3.9M268.4 172.7l.6 .2-.6 .1zM268.8 178.5l.2 .2h-.2M268.8 178.5v.2M268.8 178.7v25.6M269 170.8v33.5M276 177.8v11.5M276 177.8l.2 .6h-.3zM278.1 177.8h-83.9"/>
<path d="M342.7 179.8v3.6a2.49 2.49 0 0 0-2.5 2.5 2.49 2.49 0 0 0 2.5 2.5M344.7 179.8v3.6M85.1 186.5v10l.7 4.1M85.8 182.4h.1M85.8 182.4l.9 .1M85.8 182.4l-.7 4.1M86.7 182.9l1.7 .1M86.7 182.9a80.7 80.7 0 0 0 0 17.2M86.7 182.5v.4M86.9 182l-.2 .5M86.9 182h4.3M88.4 181h-.3a1.92 1.92 0 0 0-2.3 1.4"/>
<path d="M88.4 183a73.4 73.4 0 0 0 0 17M88.4 181a1.76 1.76 0 0 0-1.5 1M88.4 181h8.4M91.2 182v.8M91.2 181.2v.8M91.2 181.2v1.6M91.2 182.8h1M91.2 181.2h1M92.2 181v.3M92.2 181.3v1.7h-3.8M92.2 181.3h4.6M96.8 181.3v20.4"/>
<path d="M96.8 181.2h4M96.9 180.7l-.1 .6M96.9 180.7v21.6M96.9 180.7h3.8M100.7 180.7v21.6M100.7 180.7l.1 .1M100.8 180.8v.4M100.8 181.2v20.7M104.8 186.8h.1M104.8 199.8h78.5M104.8 182.8h78.6M104.8 183.2h78.3"/>
<path d="M104.8 186.8h76.9M112.3 191.5h31.4M113.9 191.5l.6-.2v.4zM125.3 188.3l-1.2 2.9M137.3 188.7h2.2M137.5 189.6l.9 1.4M138.4 188.7v2.3M139.2 189.6l-.8 1.4M181 185.1l4 12.9M181.4 185l4 12.9M181.5 186.2h-76.7M185.1 180.9l-4 4"/>
<path d="M185.1 197.8l-4 4M185.3 181.2l-4 4M185.3 198l-4 4M191 185.1l4 12.9M191.4 185l4 12.9M191.5 186.2h73.4M191.7 186.8h73.2M193.1 183.2h71.8M193.3 199.8h71.6M193.4 182.8h71.5M195.1 180.9l-4 4M195.1 197.8l-4 4"/>
<path d="M195.3 181.2l-4 4M195.3 198l-4 4M242.4 190.9l.6-.2a1.15 1.15 0 0 1 1.4 .5 .81 .81 0 0 1-.8 1.1 1.1 1.1 0 0 1-1.5-.8zM242.4 191.5h1.7M243.3 190.7v1.6M243.3 180.2h31.5M272.8 180.2v9.1M272.8 192.8v10M272.8 180.2l.2 .6h-.3zM276 192.8v12.4M336.7 183.4h8M338.6 187.8h.3l-.2 .6z"/>
<path d="M338.7 183.4v7M338.7 183.4l.2 .6h-.3zM342.7 181.8l.6-.2v.4zM342.7 181.8h4.9M344.1 181.6l.6 .2-.6 .2zM344.7 183.4a2.49 2.49 0 0 1 2.5 2.5 2.49 2.49 0 0 1-2.5 2.5h-8M356.8 183.8h10.2M85.8 200.6a1.99 1.99 0 0 0 2.6 1.4M85.8 200.6h.1M86.7 200.1v.4M86.7 200.5l.2 .5M86.7 200.5l-.9 .1"/>
<path d="M86.9 201l.6 .7 .9 .3M86.9 201h4.3M88.4 200l-1.7 .1M88.4 200h3.8v1.7M88.4 202h8.4M91.2 201v.9M91.2 200.2v.8M91.2 200.2v1.7M91.2 200.2h1M91.2 201.9h1M92.2 201.7v.3M92.2 201.7h4.6"/>
<path d="M92.6 210.8l-1.1 2.8M96.8 201.7l.1 .6M96.8 201.9h4M96.9 202.3h3.8M100.8 201.9v.3M100.8 202.2l.1 2.3M100.8 202.2l-.1 .1M100.8 204.1h4M100.9 204.5h3.7M104 207.6h2.3M104.3 208.5l.8 1.4M104.8 204.5h77.2"/>
<path d="M104.8 200.2h78.2M104.8 204.3l-.2 .2M105.1 207.6v2.3M106 208.5l-.9 1.4M113 201.9l.2 1.8M113.2 203.7l.2 .6-.3 .1zM113.2 203.7l.6 6.7h-24.3M181 202l2 6.4M181.4 201.9l2 6.4M191 202l2 6.4M191.4 201.9l2 6.4M192 204.5h76.8"/>
<path d="M192.2 205.2h85.9M192.9 200.2h72M243.3 202.8h31.5M243.3 203.7l.1 .6h-.3zM243.3 201.9v1.8M243.3 203.7l-.2 6.7h22.6M247 210.8l-1.1 2.8M256.6 207.6h2.3M256.9 208.5l.8 1.4M257.7 207.6v2.3M258.6 208.5l-.9 1.4M264.9 204.3h3.9"/>
<path d="M268.8 204.3v.2M268.8 204.3h.2M269 204.3l-.2 .2M272.7 202.2h.3l-.2 .6zM275.9 204.6h.3l-.2 .6zM4 245.2h123v47.8M4 253.7h123M4 259.4h123M52.4 245.2v47.8M83.5 253.7v5.7M104.7 253.7v5.7M216 253h200"/>
<path d="M216 248h65M216 258h65M228.6 243v15M255.2 243v15M281 243v50M296 243v30M346 243v30M361 243v30M381 253v20M392 253v20M416 243h-200v50M4 265h123"/>
<path d="M4 270.6h123M4 276.2h123M84.9 279.3h1.3M85.5 278.6v1.3M216 278h65M216 273h200M216 263h165M216 268h65M231 263v15M256 263v15M311 273v20M393.4 260.5l9-2.5v10l-9-2.5z"/>
<path d="M4 281.8h123M4 287.4h123M83.5 287.4v5.6M84.9 280.6h1.3M104.7 287.4v5.6M267.4 287.2h1.2M267.4 286h1.2M268 285.5v1.1"/>
<circle cx="106.6" cy="59.9" r=".96"/>
<circle cx="106.6" cy="49.9" r=".95"/>
<circle cx="106.6" cy="59.9" r="1"/>
<circle cx="106.6" cy="50" r="1.01"/>
<circle cx="113.1" cy="43.6" r=".9"/>
<circle cx="123.6" cy="44.1" r="1.01"/>
<circle cx="123.6" cy="44.1" r=".83"/>
<circle cx="129.9" cy="44.1" r="1.12"/>
<circle cx="130" cy="44.1" r="1.16"/>
<circle cx="136.1" cy="44.1" r=".84"/>
<circle cx="136.1" cy="44.1" r=".42"/>
<circle cx="136.1" cy="44.1" r="1"/>
<circle cx="142.3" cy="44.1" r="1.16"/>
<circle cx="142.3" cy="44.1" r="1.13"/>
<circle cx="148.6" cy="44.1" r="1.01"/>
<circle cx="148.6" cy="44.1" r=".82"/>
<circle cx="179.8" cy="43.6" r=".9"/>
<circle cx="226.6" cy="43.6" r=".89"/>
<circle cx="243.3" cy="43.6" r=".9"/>
<circle cx="263.2" cy="49.9" r=".94"/>
<circle cx="263.2" cy="59.9" r="1"/>
<circle cx="263.2" cy="59.9" r=".96"/>
<circle cx="263.2" cy="49.9" r="1"/>
<circle cx="113.1" cy="66.3" r=".91"/>
<circle cx="123.6" cy="65.8" r="1.01"/>
<circle cx="123.6" cy="65.8" r=".83"/>
<circle cx="129.9" cy="65.8" r="1.12"/>
<circle cx="129.9" cy="65.8" r="1.14"/>
<circle cx="136.1" cy="65.8" r=".84"/>
<circle cx="136.1" cy="65.8" r=".42"/>
<circle cx="136.1" cy="65.8" r="1"/>
<circle cx="142.3" cy="65.8" r="1.14"/>
<circle cx="142.3" cy="65.8" r="1.13"/>
<circle cx="146.5" cy="73.1" r=".98"/>
<circle cx="148.6" cy="65.8" r="1.01"/>
<circle cx="148.6" cy="65.8" r=".82"/>
<circle cx="179.8" cy="66.3" r=".91"/>
<circle cx="193.3" cy="66.3" r=".9"/>
<circle cx="226.6" cy="66.3" r=".9"/>
<circle cx="234.4" cy="69.1" r=".9"/>
<circle cx="234.4" cy="69.1" r=".86"/>
<circle cx="106.4" cy="111.2" r="1"/>
<circle cx="106.5" cy="111.2" r=".95"/>
<circle cx="127.8" cy="106" r=".9"/>
<circle cx="127.8" cy="106" r="1"/>
<circle cx="127.8" cy="106" r=".86"/>
<circle cx="131.9" cy="102.8" r=".34"/>
<circle cx="131.9" cy="102.8" r=".91"/>
<circle cx="131.9" cy="102.9" r="1"/>
<circle cx="134.8" cy="102.9" r=".87"/>
<circle cx="134.8" cy="102.9" r=".9"/>
<circle cx="137.4" cy="102.8" r=".9"/>
<circle cx="137.5" cy="102.9" r=".87"/>
<circle cx="145.1" cy="106" r=".99"/>
<circle cx="145.1" cy="106" r=".87"/>
<circle cx="145.1" cy="106" r=".91"/>
<circle cx="234.6" cy="106" r="1.01"/>
<circle cx="234.6" cy="106" r=".91"/>
<circle cx="234.6" cy="106" r=".87"/>
<circle cx="241.9" cy="106" r=".99"/>
<circle cx="241.9" cy="106" r=".87"/>
<circle cx="241.9" cy="106" r=".91"/>
<circle cx="263.3" cy="111.2" r=".99"/>
<circle cx="263.3" cy="111.2" r=".96"/>
<circle cx="334.2" cy="115.5" r="1.32"/>
<circle cx="334.2" cy="115.5" r="1.5"/>
<circle cx="334.2" cy="115.5" r="1.14"/>
<circle cx="334.2" cy="115.5" r="1.17"/>
<circle cx="356.2" cy="115.5" r="1.33"/>
<circle cx="356.2" cy="115.5" r="1.17"/>
<circle cx="356.2" cy="115.5" r="1.13"/>
<circle cx="356.2" cy="115.5" r="1.5"/>
<circle cx="334.2" cy="123" r="1.49"/>
<circle cx="334.2" cy="123" r="1.32"/>
<circle cx="334.2" cy="123" r="1.14"/>
<circle cx="334.2" cy="123" r="1.17"/>
<circle cx="336.2" cy="134.6" r=".99"/>
<circle cx="336.2" cy="134.6" r=".93"/>
<circle cx="337" cy="131.9" r=".96"/>
<circle cx="339.8" cy="131.4" r=".92"/>
<circle cx="350.8" cy="131.1" r=".91"/>
<circle cx="353.5" cy="131.9" r=".96"/>
<circle cx="354" cy="134.7" r=".91"/>
<circle cx="356.2" cy="123" r="1.33"/>
<circle cx="356.2" cy="123" r="1.13"/>
<circle cx="356.2" cy="123" r="1.49"/>
<circle cx="336.4" cy="145.6" r=".91"/>
<circle cx="337" cy="148.4" r=".97"/>
<circle cx="345.2" cy="140.2" r="8.8"/>
<circle cx="350.6" cy="149" r=".93"/>
<circle cx="353.5" cy="148.4" r=".97"/>
<circle cx="354.2" cy="145.7" r=".91"/>
<circle cx="127.6" cy="177.4" r=".42"/>
<circle cx="135.3" cy="177.4" r=".39"/>
<circle cx="137.6" cy="177.4" r=".41"/>
<circle cx="145.3" cy="177.4" r=".42"/>
<circle cx="234.5" cy="177.4" r=".4"/>
<circle cx="242.1" cy="177.4" r=".42"/>
<circle cx="113.1" cy="191.5" r=".84"/>
<circle cx="113.1" cy="180.2" r=".91"/>
<circle cx="124.7" cy="189.8" r=".99"/>
<circle cx="146.4" cy="191.5" r=".84"/>
<circle cx="146.4" cy="180.2" r=".91"/>
<circle cx="179.8" cy="180.2" r=".91"/>
<circle cx="226.6" cy="180.2" r=".9"/>
<circle cx="242.9" cy="191.5" r="2.42"/>
<circle cx="243.3" cy="180.2" r=".91"/>
<circle cx="92" cy="212.2" r=".98"/>
<circle cx="113.1" cy="202.8" r=".91"/>
<circle cx="146.4" cy="202.8" r=".91"/>
<circle cx="179.8" cy="202.8" r=".91"/>
<circle cx="193.3" cy="202.8" r=".9"/>
<circle cx="226.6" cy="202.8" r=".9"/>
<circle cx="243.3" cy="202.8" r=".91"/>
<circle cx="246.5" cy="212.2" r=".99"/>
</g>
<path d="M412.4 262.3a2.5 2.5 0 0 0-4.1-1.1 2.5 2.5 0 0 0 1 4.2 2.5 2.5 0 0 0 3.2-2.9l-.1-.2" fill="none" stroke="#000" stroke-width=".3" stroke-dasharray="30.5 1.3 1.3 1.3" stroke-dashoffset="24.5" stroke-linecap="butt"/>
<path d="M414.8 261.5a5 5 0 0 0-8.3-2 5 5 0 0 0 2.2 8.3 5 5 0 0 0 6.2-6l-.1-.3" fill="none" stroke="#000" stroke-width=".3" stroke-dasharray="30.5 1.3 1.3 1.3" stroke-dashoffset="16.7" stroke-linecap="butt"/>
<g fill="none" stroke="#000" stroke-width=".3" stroke-dasharray="6.3 1.3 1.3 1.3 5.1">
<path d="M183.2 38.1l2 6.4M193.2 38.1l2 6.4M185.2 44.5l-4 4M195.2 44.5l-4 4M181.2 65.3l2 6.5M185.2 61.3l-4 4M191.2 65.3l2 6.5M195.2 61.3l-4 4M183.2 101.2l2 4.9M185.2 106.1l-4 4M185.2 119.9l-4 4M193.2 101.2l2 4.9"/>
<path d="M195.2 106.1l-4 4M195.2 119.9l-4 4M181.2 123.9l2 4.9M191.2 123.9l2 4.9M183.2 174.6l2 6.5M193.2 174.6l2 6.5M185.2 181.1l-4 4M185.2 197.9l-4 4M195.2 181.1l-4 4M195.2 197.9l-4 4M181.2 201.9l2 6.4M191.2 201.9l2 6.4"/>
</g>
<path d="M181.2 48.5l4 12.8M191.2 48.5l4 12.8M181.2 185.1l4 12.8M191.2 185.1l4 12.8" fill="none" stroke="#000" stroke-width=".3" stroke-dasharray="6.3 1.3 1.3 1.3 5.1" stroke-dashoffset="4.1"/>
<path d="M181.2 110.1l4 9.8M191.2 110.1l4 9.8" fill="none" stroke="#000" stroke-width=".3" stroke-dasharray="6.3 1.3 1.3 1.3 5.1" stroke-dashoffset="5.5"/>
<path d="M345.2 125.6v-12.7M403.4 263l12.6-.1" fill="none" stroke="#000" stroke-width=".3" stroke-dasharray="30.5 1.3 1.3 1.3" stroke-dashoffset="26.1"/>
<path d="M242.5 191.5h-.9M243.3 192.3v.9M243.3 190.7v-.9M244.1 191.5h.9" fill="none" stroke="#000" stroke-width=".3" stroke-dasharray="30.5 1.3 1.3 1.3"/>
<path d="M410 255.7v14.9" fill="none" stroke="#000" stroke-width=".3" stroke-dasharray="30.5 1.3 1.3 1.3" stroke-dashoffset="25"/>
<path d="M216 248v5" fill="none" stroke="#000" stroke-width=".3" stroke-dasharray="30.5 1.3 1.3 1.3" stroke-dashoffset="29.9"/>
<path d="M110.3 65.8v-21.7M136.1 65.8v-21.7M233 65.8v-21.7M258.8 65.8v-21.7" fill="none" stroke="#f00" stroke-width=".3" stroke-dasharray="30.5 1.3 1.3 1.3" stroke-dashoffset="21.6"/>
<g fill="#000">
<path d="M331 123.9l.6 .1-.6 .2z"/>
<path d="M135.5 31.1l.6 .2-.6 .1zM85.1 31.3l.6-.2v.3zM268.4 35.3l.6 .1-.6 .2zM258.8 35.4l.6-.1v.3zM268.4 172.7l.6 .2-.6 .1zM243.3 172.9l.6-.2v.3zM344.1 181.6l.6 .2-.6 .2zM342.7 181.8l.6-.2v.4z"/>
<path d="M232.3 31.1l.6 .2-.6 .1zM136.1 31.3l.6-.2v.3z"/>
<path d="M156 44.1l.1 .6h-.3zM155.8 65.2h.3l-.1 .6z"/>
<path d="M85.1 96.6l.6-.1v.3zM268.4 96.5l.6 .1-.6 .2zM123.6 39.1l.6-.2v.3zM148 38.9l.6 .2-.6 .1zM113.6 35.4l.6-.1v.3zM158 35.3l.6 .1-.6 .2zM123.6 66.6l-.1 .6h.3zM136.1 66.6l-.1 .6h.2zM85.1 35.4l.6-.1v.3zM109.7 35.3l.6 .1-.6 .2zM113.2 203.7l-.1 .7 .3-.1zM243.3 203.7l-.2 .6h.3zM113.9 191.5l.6 .2v-.4zM85.1 172.9l.6-.2v.3zM112.5 172.7l.6 .2-.6 .1z"/>
<path d="M331.8 94.8l.6-.1v.3zM358.1 94.7l.6 .1-.6 .2z"/>
<path d="M82.5 101l.2 .6h-.4zM82.3 149.8h.4l-.2 .6z"/>
<path d="M345.2 128.1l.6-.2v.3zM358.3 127.9l.6 .2-.6 .1z"/>
<path d="M344.6 127.9l.6 .2-.6 .1zM331.6 128.1l.6-.2v.3z"/>
<path d="M368.7 125.1h.3l-.1 .6zM368.9 99.7l.1 .6h-.3z"/>
<path d="M113.1 172.9l.6-.2v.3zM145.8 172.7l.6 .2-.6 .1z"/>
<path d="M146.4 172.9l.6-.2v.3zM226 172.7l.6 .2-.6 .1z"/>
<path d="M226.6 172.9l.6-.2v.3zM242.7 172.7l.6 .2-.6 .1z"/>
<path d="M272.8 180.2l.2 .6h-.3zM272.7 202.2h.3l-.2 .6zM276 177.8l.2 .6h-.3zM275.9 204.6h.3l-.2 .6zM338.7 183.4l.2 .6h-.3zM338.6 187.8h.3l-.2 .6z"/>
</g>
<g font-size="6.3">
<text x="282.1" y="250.3">名称</text>
<text x="347.1" y="250.3">图号</text>
<text x="282.1" y="260.3">材质</text>
<text x="347.1" y="260.3">质量</text>
<text x="383.3" y="262.1">视</text>
<text x="383.3" y="269.9">图</text>
<text x="282.1" y="270.3">版次</text>
<text x="347.1" y="270.3">比例</text>
</g>
<g font-size="4.2">
<text x="4.8" y="237.6">注意：1.行走平行度（正面+侧面），450行程内，≤±0.03mm，1000行程内，≤±0.05mm。</text>
<text x="12.2" y="243.3">2.本体形变，450行程内，≤±0.03mm，1000行程内，≤±0.05mm。</text>
<text x="18.6" y="251.3">型号/规格</text>
<text x="70.6" y="251.3">GTH8-650-BM-M20-C4</text>
<text x="301.9" y="249.5">GTH8-650-BM-M20-C4</text>
<text x="14.4" y="258.3">螺杆型号/规格</text>
<text x="19.7" y="263.9">有效行程</text>
<text x="63.7" y="258.3">1605</text>
<text x="86.5" y="263.9">650</text>
<text x="89.9" y="258.3">1610</text>
<text x="111.7" y="258.3">1620</text>
<text x="19.7" y="269.5">精度等级</text>
<text x="87.6" y="269.5">C7</text>
<text x="259" y="267">2022/9/23</text>
<text x="19.7" y="275.2">马达容量</text>
<text x="70.6" y="275.2">200/400W（无刹车）</text>
<text x="15.4" y="280.8">重复定位精度</text>
<text x="86.7" y="280.8">0.02</text>
<text x="9.1" y="286.4">感应开关方式及数量</text>
<text x="72.7" y="286.4">外挂型三只（C4）</text>
<text x="15.5" y="292">建议最快速度</text>
<text x="60.5" y="292">250MM/S</text>
<text x="86.7" y="292">500MM/S</text>
<text x="106.4" y="292">1000MMM/S</text>
</g>
<g font-size="4.1">
<text x="360.9" y="182.7">I</text>
<text x="356.8" y="187.9">1 : 1</text>
<text x="246.4" y="193">I</text>
</g>
<g font-size="3.5">
<text x="92.2" y="32.5">153 滑台原点位置</text>
<text x="186.8" y="32.5">650 有效行程</text>
<text x="48.8" y="36.7">75.50 滑台极限位置 1</text>
<text x="138.1" y="36.7">135</text>
<text x="138.9" y="40.3">75</text>
<text x="270.8" y="36.7">30.50 滑台极限位置 1</text>
<text x="157.2" y="56.3" transform="rotate(-90 157.2 56.3)">65</text>
<text x="102.6" y="74.4">4 x M6 贯穿</text>
<text x="137.7" y="74.4">2 x</text>
<text x="149.5" y="74.4">5</text>
<text x="157.8" y="74.4">8</text>
<text x="169.6" y="97.9">911</text>
<text x="340.7" y="96.1">80.80</text>
<text x="370.2" y="115.1" transform="rotate(-90 370.2 115.1)">78</text>
<text x="316.3" y="123.4">基准面</text>
<text x="83.8" y="126.8" transform="rotate(-90 83.8 126.8)">148</text>
<text x="320.6" y="129.3">40.70</text>
<text x="362.7" y="129.3">41</text>
<text x="96.3" y="174.1">84</text>
<text x="124.4" y="174.1">100</text>
<text x="166.6" y="174.1">600</text>
<text x="232.5" y="174.1">50</text>
<text x="253.5" y="174.1">77</text>
<text x="347.7" y="183.1">2</text>
<text x="115.9" y="191">2 x</text>
<text x="127.5" y="191">5 H7</text>
<text x="141.3" y="191">4</text>
<text x="274.1" y="192.8" transform="rotate(-90 274.1 192.8)">68</text>
<text x="277.3" y="192.8" transform="rotate(-90 277.3 192.8)">82</text>
<text x="338.3" y="201" transform="rotate(-90 338.3 201)">+0.012</text>
<text x="341.8" y="199.2" transform="rotate(-90 341.8 199.2)">0</text>
<text x="89.6" y="209.9">14 x M6</text>
<text x="107.9" y="209.9">15</text>
<text x="245.7" y="209.9">4 x M6</text>
<text x="260.6" y="209.9">15</text>
<text x="341.8" y="204.5" transform="rotate(-90 341.8 204.5)">5</text>
<text x="94.8" y="213.5">5.40 贯穿</text>
<text x="249.2" y="213.5">5.40 贯穿</text>
<text x="221.4" y="246.8">1</text>
<text x="221.4" y="251.8">2</text>
<text x="218.8" y="256.8">序号</text>
<text x="232.2" y="256.8">修 订 版 次</text>
<text x="257.5" y="256.8">设计变更编号</text>
<text x="228.2" y="261.8">设</text>
<text x="240.1" y="261.8">计</text>
<text x="252" y="261.8">变</text>
<text x="263.9" y="261.8">更</text>
<text x="219.1" y="266.7">设 计</text>
<text x="368.3" y="269.3">1:3</text>
<text x="219.1" y="271.7">校 核</text>
<text x="219.1" y="276.7">批 准</text>
<text x="222.9" y="282.7">技术要求：</text>
<text x="231.8" y="287.3">1、未标注公差全部 0.1</text>
<text x="231.7" y="291.8">2、未标注倒角全部C0.3</text>
</g>
</svg>
